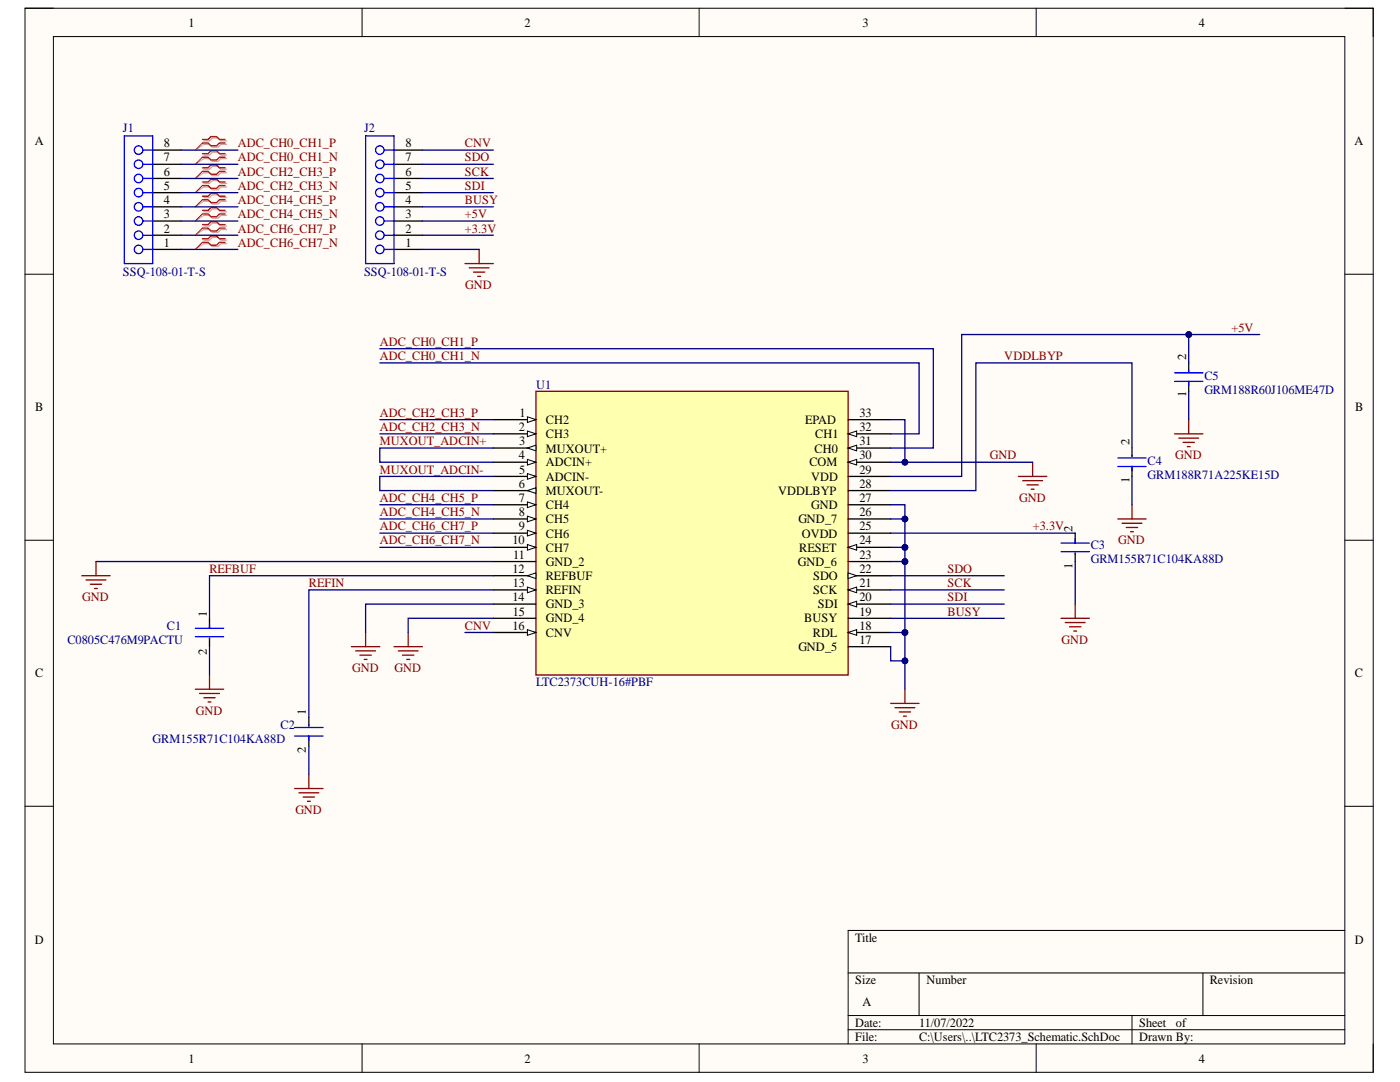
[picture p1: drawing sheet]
<svg xmlns="http://www.w3.org/2000/svg" width="279mm" height="216mm" viewBox="0 0 279 216" stroke-linecap="round" stroke-linejoin="round" font-family="sans-serif">
<path d="M5 1.6h269.1v212.4h-269.1z" fill-rule="evenodd" fill="#fffcf8"/>
<path d="M5 1.6h269.1v212.4h-269.1z" fill="none" stroke="#000" stroke-width=".2"/>
<path d="M10.7 7.3h257.7v201h-257.7z" fill-rule="evenodd" fill="#fffcf8"/>
<g fill="none" stroke="#000" stroke-width=".2">
<path d="M5 1.6h5.7M10.7 7.3h257.7v201h-257.7zM72.3 1.6v5.7M139.5 1.6v5.7M206.8 1.6v5.7M268.4 1.6h5.7v5.7M5 54.7h5.7M268.4 54.7h5.7M5 107.8h5.7M268.4 107.8h5.7M5 160.9h5.7M268.4 160.9h5.7"/>
<path d="M169.3 194.1h99.1M183.4 194.1v8.5M240.1 194.1v8.5M268.4 185.7h-99.1v22.6M72.3 208.3v5.7M139.5 208.3v5.7M169.3 202.6h99.1M169.3 205.5h99.1M206.8 208.3v5.7M225.9 202.6v5.7M274.1 208.3v5.7"/>
</g>
<g fill="none" stroke="#000" stroke-width=".26">
<path d="M30.5 38.4h5.6M30.5 32.8h5.6M30.5 35.6h5.6M30.5 29.9h5.6M78.6 38.4h5.7M78.6 32.8h5.7M78.6 35.6h5.7M78.6 29.9h5.7M30.5 49.8h5.6M30.5 44.1h5.6M30.5 46.9h5.6M30.5 41.3h5.6"/>
<path d="M78.6 49.8h5.7M78.6 44.1h5.7M78.6 46.9h5.7M78.6 41.3h5.7"/>
</g>
<g fill="none" stroke="#00f" stroke-width=".26">
<path d="M24.8 27.1h5.7v25.5h-5.7zM28.5 38.4h2M28.5 35.6h2M28.5 32.8h2M28.5 29.9h2M73 27.1h5.6v25.5h-5.6zM76.6 38.4h2M76.6 35.6h2M76.6 32.8h2M76.6 29.9h2M28.5 46.9h2M28.5 44.1h2"/>
<path d="M28.5 49.8h2M28.5 41.3h2M76.6 46.9h2M76.6 44.1h2M76.6 49.8h2M76.6 41.3h2"/>
<circle cx="27.6" cy="35.6" r=".85"/>
<circle cx="27.6" cy="32.8" r=".85"/>
<circle cx="27.6" cy="29.9" r=".85"/>
<circle cx="27.6" cy="38.4" r=".85"/>
<circle cx="75.8" cy="35.6" r=".85"/>
<circle cx="75.8" cy="32.8" r=".85"/>
<circle cx="75.8" cy="29.9" r=".85"/>
<circle cx="75.8" cy="38.4" r=".85"/>
<circle cx="27.6" cy="49.8" r=".85"/>
<circle cx="27.6" cy="46.9" r=".85"/>
<circle cx="27.6" cy="41.3" r=".85"/>
<circle cx="27.6" cy="44.1" r=".85"/>
<circle cx="75.8" cy="49.8" r=".85"/>
<circle cx="75.8" cy="46.9" r=".85"/>
<circle cx="75.8" cy="41.3" r=".85"/>
<circle cx="75.8" cy="44.1" r=".85"/>
</g>
<path d="M92.8 52.6h5.7M93.6 53.4h4M94.5 54.3h2.3M95.3 55.1h.6M95.6 49.8v2.8" fill="none" stroke="#800000" stroke-width=".26"/>
<g fill="none" stroke="#d0a19e" stroke-width=".26">
<path d="M40.7 28.1h1.1l.6-.6h1.1l.6 .6h1.1M40.7 28.8h1.1l.6 .6h1.1l.6-.6h1.1M40.7 30.9h1.1l.6-.5h1.1l.6 .5h1.1M40.7 31.6h1.1l.6 .6h1.1l.6-.6h1.1M40.7 33.8h1.1l.6-.6h1.1l.6 .6h1.1M40.7 34.5h1.1l.6 .5h1.1l.6-.5h1.1M40.7 36.6h1.1l.6-.6h1.1l.6 .6h1.1M40.7 37.3h1.1l.6 .6h1.1l.6-.6h1.1M40.7 39.4h1.1l.6-.5h1.1l.6 .5h1.1M40.7 40.1h1.1l.6 .6h1.1l.6-.6h1.1M40.7 42.3h1.1l.6-.6h1.1l.6 .6h1.1M40.7 43h1.1l.6 .5h1.1l.6-.5h1.1"/>
<path d="M40.7 45.1h1.1l.6-.6h1.1l.6 .6h1.1M40.7 45.8h1.1l.6 .6h1.1l.6-.6h1.1M40.7 47.9h1.1l.6-.5h1.1l.6 .5h1.1M40.7 48.6h1.1l.6 .6h1.1l.6-.6h1.1"/>
</g>
<path d="M40.7 28.8l-1.7 1.1M40.7 31.6l-1.7 1.2M40.7 34.5l-1.7 1.1M40.7 37.3l-1.7 1.1M40.7 40.1l-1.7 1.2M40.7 43l-1.7 1.1M40.7 45.8l-1.7 1.1M40.7 48.6l-1.7 1.2" fill="none" stroke="#d0a19e" stroke-width=".2"/>
<g fill="none" stroke="#f00" stroke-width=".26">
<path d="M40.4 27.8h1.1l.6-.5h1.1l.6 .5h1.1M40.4 28.5h1.1l.6 .6h1.1l.6-.6h1.1M40.4 30.7h1.1l.6-.6h1.1l.6 .6h1.1M40.4 31.4h1.1l.6 .5h1.1l.6-.5h1.1M40.4 33.5h1.1l.6-.6h1.1l.6 .6h1.1M40.4 34.2h1.1l.6 .6h1.1l.6-.6h1.1M40.4 36.3h1.1l.6-.6h1.1l.6 .6h1.1M40.4 37h1.1l.6 .6h1.1l.6-.6h1.1M40.4 39.1h1.1l.6-.5h1.1l.6 .5h1.1M40.4 39.9h1.1l.6 .5h1.1l.6-.5h1.1M40.4 42h1.1l.6-.6h1.1l.6 .6h1.1M40.4 42.7h1.1l.6 .6h1.1l.6-.6h1.1"/>
<path d="M40.4 44.8h1.1l.6-.6h1.1l.6 .6h1.1M40.4 45.5h1.1l.6 .6h1.1l.6-.6h1.1M40.4 47.6h1.1l.6-.5h1.1l.6 .5h1.1M40.4 48.4h1.1l.6 .5h1.1l.6-.5h1.1"/>
</g>
<path d="M40.4 28.5l-1.4 1.4M40.4 31.4l-1.4 1.4M40.4 34.2l-1.4 1.4M40.4 37l-1.4 1.4M40.4 39.9l-1.4 1.4M40.4 42.7l-1.4 1.4M40.4 45.5l-1.4 1.4M40.4 48.4l-1.4 1.4" fill="none" stroke="#f00" stroke-width=".2"/>
<path d="M107 78.1h62.3v56.6h-62.3z" fill-rule="evenodd" fill="#ffffb0"/>
<path d="M107 78.1h62.3v56.6h-62.3z" fill="none" stroke="#800000" stroke-width=".26"/>
<path d="M98.5 83.7h8.5" fill="none" stroke="#000" stroke-width=".26"/>
<path d="M105.3 83.2l1.7 .5-1.7 .6z" fill="#f8fcff"/>
<path d="M105.3 83.2l1.7 .5-1.7 .6z" fill="none" stroke="#000" stroke-width=".2"/>
<path d="M98.5 86.6h8.5M169.3 83.7h8.5" fill="none" stroke="#000" stroke-width=".26"/>
<path d="M105.3 86l1.7 .6-1.7 .5z" fill="#f8fcff"/>
<path d="M105.3 86l1.7 .6-1.7 .5z" fill="none" stroke="#000" stroke-width=".2"/>
<path d="M169.3 86.6h8.5" fill="none" stroke="#000" stroke-width=".26"/>
<path d="M169.3 86.6l1.7-.6v1.1z" fill="#f8fcff"/>
<path d="M169.3 86.6l1.7-.6v1.1z" fill="none" stroke="#000" stroke-width=".2"/>
<path d="M98.5 89.4h8.5" fill="none" stroke="#000" stroke-width=".26"/>
<path d="M105.3 89.4l1.7-.6v1.2z" fill="#f8fcff"/>
<path d="M105.3 89.4l1.7-.6v1.2z" fill="none" stroke="#000" stroke-width=".2"/>
<path d="M169.3 89.4h8.5" fill="none" stroke="#000" stroke-width=".26"/>
<path d="M169.3 89.4l1.7-.6v1.2z" fill="#f8fcff"/>
<path d="M169.3 89.4l1.7-.6v1.2z" fill="none" stroke="#000" stroke-width=".2"/>
<path d="M98.5 92.2h8.5" fill="none" stroke="#000" stroke-width=".26"/>
<path d="M105.3 91.7l1.7 .5-1.7 .6z" fill="#f8fcff"/>
<path d="M105.3 91.7l1.7 .5-1.7 .6z" fill="none" stroke="#000" stroke-width=".2"/>
<path d="M169.3 92.2h8.5" fill="none" stroke="#000" stroke-width=".26"/>
<path d="M169.3 92.2l1.7-.5v1.1z" fill="#f8fcff"/>
<path d="M169.3 92.2l1.7-.5v1.1z" fill="none" stroke="#000" stroke-width=".2"/>
<path d="M98.5 95.1h8.5" fill="none" stroke="#000" stroke-width=".26"/>
<path d="M105.3 94.5l1.7 .6-1.7 .5z" fill="#f8fcff"/>
<path d="M105.3 94.5l1.7 .6-1.7 .5z" fill="none" stroke="#000" stroke-width=".2"/>
<path d="M98.5 97.9h8.5M169.3 95.1h8.5" fill="none" stroke="#000" stroke-width=".26"/>
<path d="M105.3 97.9l1.7-.6v1.2z" fill="#f8fcff"/>
<path d="M105.3 97.9l1.7-.6v1.2z" fill="none" stroke="#000" stroke-width=".2"/>
<path d="M169.3 97.9h8.5M98.5 100.7h8.5" fill="none" stroke="#000" stroke-width=".26"/>
<path d="M105.3 100.2l1.7 .5-1.7 .6z" fill="#f8fcff"/>
<path d="M105.3 100.2l1.7 .5-1.7 .6z" fill="none" stroke="#000" stroke-width=".2"/>
<path d="M98.5 103.6h8.5M169.3 100.7h8.5" fill="none" stroke="#000" stroke-width=".26"/>
<path d="M105.3 103l1.7 .6-1.7 .5z" fill="#f8fcff"/>
<path d="M105.3 103l1.7 .6-1.7 .5z" fill="none" stroke="#000" stroke-width=".2"/>
<path d="M98.5 106.4h8.5M169.3 103.6h8.5" fill="none" stroke="#000" stroke-width=".26"/>
<path d="M105.3 105.8l1.7 .6-1.7 .6z" fill="#f8fcff"/>
<path d="M105.3 105.8l1.7 .6-1.7 .6z" fill="none" stroke="#000" stroke-width=".2"/>
<path d="M98.5 109.2h8.5M169.3 106.4h8.5" fill="none" stroke="#000" stroke-width=".26"/>
<path d="M105.3 108.7l1.7 .5-1.7 .6z" fill="#f8fcff"/>
<path d="M105.3 108.7l1.7 .5-1.7 .6z" fill="none" stroke="#000" stroke-width=".2"/>
<path d="M169.3 109.2h8.5" fill="none" stroke="#000" stroke-width=".26"/>
<path d="M169.3 109.2l1.7-.5v1.1z" fill="#f8fcff"/>
<path d="M169.3 109.2l1.7-.5v1.1z" fill="none" stroke="#000" stroke-width=".2"/>
<path d="M98.5 112h8.5M98.5 114.9h8.5M169.3 112h8.5" fill="none" stroke="#000" stroke-width=".26"/>
<path d="M105.3 114.9l1.7-.6v1.1z" fill="#f8fcff"/>
<path d="M105.3 114.9l1.7-.6v1.1z" fill="none" stroke="#000" stroke-width=".2"/>
<path d="M169.3 114.9h8.5" fill="none" stroke="#000" stroke-width=".26"/>
<path d="M169.3 114.3l1.7 .6-1.7 .5z" fill="#f8fcff"/>
<path d="M169.3 114.3l1.7 .6-1.7 .5z" fill="none" stroke="#000" stroke-width=".2"/>
<path d="M98.5 117.7h8.5" fill="none" stroke="#000" stroke-width=".26"/>
<path d="M105.3 117.1l1.7 .6-1.7 .6z" fill="#f8fcff"/>
<path d="M105.3 117.1l1.7 .6-1.7 .6z" fill="none" stroke="#000" stroke-width=".2"/>
<path d="M169.3 117.7h8.5" fill="none" stroke="#000" stroke-width=".26"/>
<path d="M169.3 117.7l1.7-.6v1.2z" fill="#f8fcff"/>
<path d="M169.3 117.7l1.7-.6v1.2z" fill="none" stroke="#000" stroke-width=".2"/>
<path d="M98.5 120.5h8.5M169.3 120.5h8.5" fill="none" stroke="#000" stroke-width=".26"/>
<path d="M169.3 120.5l1.7-.5v1.1z" fill="#f8fcff"/>
<path d="M169.3 120.5l1.7-.5v1.1z" fill="none" stroke="#000" stroke-width=".2"/>
<path d="M98.5 123.4h8.5M98.5 126.2h8.5M169.3 123.4h8.5" fill="none" stroke="#000" stroke-width=".26"/>
<path d="M105.3 125.6l1.7 .6-1.7 .6z" fill="#f8fcff"/>
<path d="M105.3 125.6l1.7 .6-1.7 .6z" fill="none" stroke="#000" stroke-width=".2"/>
<path d="M169.3 126.2h8.5" fill="none" stroke="#000" stroke-width=".26"/>
<path d="M169.3 126.2l1.7-.6v1.2z" fill="#f8fcff"/>
<path d="M169.3 126.2l1.7-.6v1.2z" fill="none" stroke="#000" stroke-width=".2"/>
<path d="M237.2 72.4v1.7M237.2 76.1v2M225.9 89.4v1.7M225.9 93.1v2M214.6 106.4v2M214.6 110.3v1.7M41.8 123.4v2M41.8 127.3v1.7M169.3 129h8.5M61.6 143.2v1.7M61.6 146.9v1.9" fill="none" stroke="#000" stroke-width=".26"/>
<g fill="none" stroke="#800000" stroke-width=".26">
<path d="M203.2 95.1h5.7M204.1 95.9h4M205 96.8h2.2M205.8 97.6h.6M206.1 92.2v2.9M234.4 86.6h5.7M235.3 87.4h3.9M236.1 88.3h2.3M237 89.1h.5M237.2 83.7v2.9M16.3 114.9h5.7M17.2 115.7h3.9"/>
<path d="M18 116.6h2.3M18.9 117.4h.5M19.2 112v2.9M223.1 103.6h5.6M223.9 104.4h4M224.8 105.3h2.2M225.6 106.1h.6M225.9 100.7v2.9M39 137.5h5.6M39.8 138.4h4M40.7 139.2h2.2M41.8 134.7v2.8"/>
<path d="M70.1 129h5.7M71 129.9h3.9M71.8 130.7h2.3M72.7 131.6h.6M73 126.2v2.8M78.6 129h5.7M79.5 129.9h3.9M80.3 130.7h2.3M81.2 131.6h.5M81.5 126.2v2.8M180.6 137.5v2.9M211.7 123.4h5.7"/>
<path d="M212.6 124.2h4M213.4 125.1h2.3M214.3 125.9h.6M214.6 120.5v2.9M41.5 140.1h.6M58.8 157.3h5.7M59.7 158.2h3.9M60.5 159h2.3M61.4 159.9h.5M61.6 154.5v2.8M177.8 140.4h5.6M178.6 141.2h4"/>
<path d="M179.5 142.1h2.2M180.3 142.9h.6"/>
</g>
<g fill="none" stroke="#00f" stroke-width=".26">
<path d="M234.4 76.1h5.7M234.4 74.4h5.7M237.2 73.8v.3M237.2 76.1v.8M223.1 93.1h5.6M223.1 91.4h5.6M225.9 90.8v.3M225.9 93.1v.8M211.7 108.4h5.7M211.7 110.1h5.7M214.6 107.5v.9M214.6 110.3v.3"/>
<path d="M39 125.4h5.6M39 127.1h5.6M41.8 124.5v.9M41.8 127.3v.3M58.8 146.9h5.7M58.8 145.2h5.7M61.6 144.6v.3M61.6 146.9v.8"/>
</g>
<g fill="none" stroke="#000080" stroke-width=".26">
<path d="M36.1 29.9h11.4M36.1 32.8h11.4M36.1 38.4h11.4M36.1 35.6h11.4M84.3 29.9h14.2M84.3 32.8h14.2M84.3 38.4h14.2M84.3 35.6h14.2M36.1 49.8h11.4M36.1 46.9h11.4M36.1 44.1h11.4M36.1 41.3h11.4"/>
<path d="M84.3 49.8h11.3M84.3 46.9h14.2M84.3 44.1h14.2M84.3 41.3h14.2M75.8 83.7h22.7M75.8 86.6h22.7M98.5 89.4h-22.7v2.8h22.7M98.5 95.1h-22.7v2.8h22.7M19.2 112h79.3M75.8 100.7h22.7M75.8 103.6h22.7M75.8 106.4h22.7"/>
<path d="M75.8 109.2h22.7M98.5 114.9h-56.7v8.5M98.5 117.7h-36.9v25.5M41.8 129v5.7M92.8 126.2h5.7M98.5 120.5h-25.5v5.7M98.5 123.4h-17v2.8M177.8 126.2h2.8v5.7M61.6 148.8v5.7"/>
</g>
<circle cx="180.6" cy="126.2" r=".57" fill="#000080"/>
<circle cx="180.6" cy="126.2" r=".57" fill="none" stroke="#000080" stroke-width=".2"/>
<circle cx="180.6" cy="131.9" r=".57" fill="#000080"/>
<circle cx="180.6" cy="131.9" r=".57" fill="none" stroke="#000080" stroke-width=".2"/>
<path d="M177.8 112h2.8v14.2M177.8 114.9h22.6M177.8 117.7h22.6M177.8 120.5h22.6M177.8 123.4h22.6" fill="none" stroke="#000080" stroke-width=".26"/>
<circle cx="180.6" cy="112" r=".57" fill="#000080"/>
<circle cx="180.6" cy="112" r=".57" fill="none" stroke="#000080" stroke-width=".2"/>
<circle cx="180.6" cy="126.2" r=".57" fill="#000080"/>
<circle cx="180.6" cy="126.2" r=".57" fill="none" stroke="#000080" stroke-width=".2"/>
<path d="M177.8 109.2h2.8v2.8" fill="none" stroke="#000080" stroke-width=".26"/>
<circle cx="180.6" cy="109.2" r=".57" fill="#000080"/>
<circle cx="180.6" cy="109.2" r=".57" fill="none" stroke="#000080" stroke-width=".2"/>
<circle cx="180.6" cy="112" r=".57" fill="#000080"/>
<circle cx="180.6" cy="112" r=".57" fill="none" stroke="#000080" stroke-width=".2"/>
<path d="M177.8 103.6h2.8v5.6" fill="none" stroke="#000080" stroke-width=".26"/>
<circle cx="180.6" cy="103.6" r=".57" fill="#000080"/>
<circle cx="180.6" cy="103.6" r=".57" fill="none" stroke="#000080" stroke-width=".2"/>
<circle cx="180.6" cy="109.2" r=".57" fill="#000080"/>
<circle cx="180.6" cy="109.2" r=".57" fill="none" stroke="#000080" stroke-width=".2"/>
<path d="M177.8 100.7h2.8v2.9" fill="none" stroke="#000080" stroke-width=".26"/>
<circle cx="180.6" cy="103.6" r=".57" fill="#000080"/>
<circle cx="180.6" cy="103.6" r=".57" fill="none" stroke="#000080" stroke-width=".2"/>
<path d="M75.8 69.6h110.5v19.8h-8.5M75.8 72.4h107.6v14.2h-5.6M237.2 78.1v5.6M225.9 89.4v-17h-31.1v25.5h-17M177.8 129v2.9h2.8v5.6" fill="none" stroke="#000080" stroke-width=".26"/>
<circle cx="180.6" cy="131.9" r=".57" fill="#000080"/>
<circle cx="180.6" cy="131.9" r=".57" fill="none" stroke="#000080" stroke-width=".2"/>
<path d="M237.2 66.7h14.2" fill="none" stroke="#000080" stroke-width=".26"/>
<circle cx="237.2" cy="66.8" r=".56" fill="#000080"/>
<circle cx="237.2" cy="66.8" r=".56" fill="none" stroke="#000080" stroke-width=".2"/>
<path d="M177.8 83.7h2.8v8.5h-2.8M225.9 95.1v5.6M177.8 106.4h36.8M214.6 112v8.5" fill="none" stroke="#000080" stroke-width=".26"/>
<circle cx="180.6" cy="92.2" r=".57" fill="#000080"/>
<circle cx="180.6" cy="92.2" r=".57" fill="none" stroke="#000080" stroke-width=".2"/>
<path d="M180.6 92.2h25.5" fill="none" stroke="#000080" stroke-width=".26"/>
<circle cx="180.6" cy="92.2" r=".57" fill="#000080"/>
<circle cx="180.6" cy="92.2" r=".57" fill="none" stroke="#000080" stroke-width=".2"/>
<path d="M237.2 72.4v-5.7h-45.3v28.4h-14.1" fill="none" stroke="#000080" stroke-width=".26"/>
<circle cx="237.2" cy="66.8" r=".56" fill="#000080"/>
<circle cx="237.2" cy="66.8" r=".56" fill="none" stroke="#000080" stroke-width=".2"/>
<g font-size="2.5">
<text x="37.6" y="5.3">1</text>
<text x="104.7" y="5.3">2</text>
<text x="172.1" y="5.3">3</text>
<text x="239.3" y="5.3">4</text>
<text x="6.9" y="29">A</text>
<text x="32.7" y="29.4">8</text>
<text x="80.9" y="29.4">8</text>
<text x="270.3" y="29">A</text>
<text x="32.7" y="32.2">7</text>
<text x="32.7" y="35.1">6</text>
<text x="80.9" y="32.2">7</text>
<text x="80.9" y="35.1">6</text>
<text x="32.7" y="37.9">5</text>
<text x="32.7" y="40.8">4</text>
<text x="80.9" y="37.9">5</text>
<text x="80.9" y="40.8">4</text>
<text x="32.7" y="43.5">3</text>
<text x="32.7" y="46.4">2</text>
<text x="80.9" y="43.5">3</text>
<text x="80.9" y="46.4">2</text>
<text x="32.7" y="49.2">1</text>
<text x="80.9" y="49.2">1</text>
<text x="236.7" y="71.9" transform="rotate(-90 236.7 71.9)">2</text>
<text x="7" y="82.1">B</text>
<text x="103.7" y="83.2">1</text>
<text x="171.5" y="83.2">33</text>
<text x="236.7" y="79.3" transform="rotate(-90 236.7 79.3)">1</text>
<text x="270.5" y="82.1">B</text>
<text x="103.5" y="86">2</text>
<text x="103.6" y="88.9">3</text>
<text x="108.9" y="84.6">CH2</text>
<text x="108.9" y="87.4">CH3</text>
<text x="160.7" y="84.6">EPAD</text>
<text x="162.7" y="87.4">CH1</text>
<text x="171.5" y="86">32</text>
<text x="171.5" y="88.9">31</text>
<text x="225.4" y="88.9" transform="rotate(-90 225.4 88.9)">2</text>
<text x="103.5" y="91.6">4</text>
<text x="103.6" y="94.5">5</text>
<text x="108.9" y="90.3">MUXOUT+</text>
<text x="108.9" y="93.1">ADCIN+</text>
<text x="108.9" y="96">ADCIN-</text>
<text x="161.5" y="93.1">COM</text>
<text x="161.9" y="96">VDD</text>
<text x="162.5" y="90.3">CH0</text>
<text x="171.5" y="91.6">30</text>
<text x="171.5" y="94.5">29</text>
<text x="103.5" y="97.3">6</text>
<text x="103.5" y="100.2">7</text>
<text x="108.9" y="98.7">MUXOUT-</text>
<text x="108.9" y="101.6">CH4</text>
<text x="155.3" y="98.7">VDDLBYP</text>
<text x="161.9" y="101.6">GND</text>
<text x="171.5" y="97.3">28</text>
<text x="171.5" y="100.2">27</text>
<text x="225.4" y="96.3" transform="rotate(-90 225.4 96.3)">1</text>
<text x="103.5" y="103">8</text>
<text x="103.5" y="105.8">9</text>
<text x="108.9" y="104.4">CH5</text>
<text x="108.9" y="107.3">CH6</text>
<text x="159.3" y="104.4">GND_7</text>
<text x="160" y="107.3">OVDD</text>
<text x="171.5" y="103">26</text>
<text x="171.5" y="105.8">25</text>
<text x="214.1" y="106.1" transform="rotate(-90 214.1 106.1)">2</text>
<text x="102.2" y="108.6">10</text>
<text x="102.4" y="111.5">11</text>
<text x="108.9" y="110.1">CH7</text>
<text x="108.9" y="112.9">GND_2</text>
<text x="159.2" y="112.9">GND_6</text>
<text x="159.5" y="110.1">RESET</text>
<text x="171.5" y="108.6">24</text>
<text x="171.5" y="111.5">23</text>
<text x="214.1" y="113.5" transform="rotate(-90 214.1 113.5)">1</text>
<text x="102.2" y="114.3">12</text>
<text x="102.2" y="120">14</text>
<text x="102.3" y="117.2">13</text>
<text x="108.9" y="115.7">REFBUF</text>
<text x="108.9" y="118.5">REFIN</text>
<text x="162.3" y="115.7">SDO</text>
<text x="162.3" y="118.5">SCK</text>
<text x="171.5" y="114.3">22</text>
<text x="171.5" y="117.2">21</text>
<text x="171.5" y="120">20</text>
<text x="41.3" y="123.1" transform="rotate(-90 41.3 123.1)">1</text>
<text x="102.2" y="125.6">16</text>
<text x="102.3" y="122.8">15</text>
<text x="108.9" y="121.4">GND_3</text>
<text x="108.9" y="124.2">GND_4</text>
<text x="160.5" y="124.2">BUSY</text>
<text x="163.2" y="121.4">SDI</text>
<text x="171.5" y="122.8">19</text>
<text x="171.5" y="125.6">18</text>
<text x="41.3" y="130.8" transform="rotate(-90 41.3 130.8)">2</text>
<text x="108.9" y="127.1">CNV</text>
<text x="159.3" y="129.9">GND_5</text>
<text x="162.2" y="127.1">RDL</text>
<text x="171.5" y="128.5">17</text>
<text x="7" y="135.2">C</text>
<text x="270.4" y="135.2">C</text>
<text x="61.1" y="142.6" transform="rotate(-90 61.1 142.6)">1</text>
<text x="61.1" y="150.3" transform="rotate(-90 61.1 150.3)">2</text>
<text x="6.9" y="188.3">D</text>
<text x="170.7" y="187.9">Title</text>
<text x="270.4" y="188.3">D</text>
<text x="170.7" y="196.4">Size</text>
<text x="184.9" y="196.4">Number</text>
<text x="241.5" y="196.4">Revision</text>
<text x="172.1" y="200.7">A</text>
<text x="170.7" y="204.9">Date:</text>
<text x="170.7" y="207.7">File:</text>
<text x="183.4" y="204.9">11/07/2022</text>
<text x="183.4" y="207.7">C:\Users\..\LTC2373_Schematic.SchDoc</text>
<text x="227.3" y="204.9">Sheet</text>
<text x="227.3" y="207.7">Drawn By:</text>
<text x="234.7" y="204.9">of</text>
<text x="37.6" y="212">1</text>
<text x="104.7" y="212">2</text>
<text x="172.1" y="212">3</text>
<text x="239.3" y="212">4</text>
</g>
<g font-size="2.5" fill="#000080">
<text x="24.5" y="26.3">J1</text>
<text x="72.6" y="26.3">J2</text>
<text x="24.5" y="55.1">SSQ-108-01-T-S</text>
<text x="72.6" y="55.1">SSQ-108-01-T-S</text>
<text x="107" y="77.5">U1</text>
<text x="240.4" y="75.8">C5</text>
<text x="240.4" y="78.6">GRM188R60J106ME47D</text>
<text x="229" y="92.8">C4</text>
<text x="229" y="95.6">GRM188R71A225KE15D</text>
<text x="217.7" y="109.5">C3</text>
<text x="217.7" y="112.4">GRM155R71C104KA88D</text>
<text x="33.3" y="125.6">C1</text>
<text x="13.4" y="128.5">C0805C476M9PACTU</text>
<text x="107" y="137">LTC2373CUH-16#PBF</text>
<text x="30.4" y="148.3">GRM155R71C104KA88D</text>
<text x="56" y="145.5">C2</text>
</g>
<g font-size="2.5" fill="#800000">
<text x="47.4" y="29.4">ADC_CH0_CH1_P</text>
<text x="92.8" y="29.4">CNV</text>
<text x="47.4" y="32.2">ADC_CH0_CH1_N</text>
<text x="47.4" y="35.1">ADC_CH2_CH3_P</text>
<text x="92.8" y="32.2">SDO</text>
<text x="92.8" y="35.1">SCK</text>
<text x="47.4" y="37.9">ADC_CH2_CH3_N</text>
<text x="47.4" y="40.8">ADC_CH4_CH5_P</text>
<text x="92.8" y="37.9">SDI</text>
<text x="92.8" y="40.8">BUSY</text>
<text x="47.4" y="43.5">ADC_CH4_CH5_N</text>
<text x="47.4" y="46.4">ADC_CH6_CH7_P</text>
<text x="92.8" y="43.5">+5V</text>
<text x="92.8" y="46.4">+3.3V</text>
<text x="47.4" y="49.2">ADC_CH6_CH7_N</text>
<text x="92.9" y="57.7">GND</text>
<text x="75.8" y="69">ADC_CH0_CH1_P</text>
<text x="75.8" y="71.9">ADC_CH0_CH1_N</text>
<text x="200.4" y="71.9">VDDLBYP</text>
<text x="245.8" y="66.2">+5V</text>
<text x="75.8" y="83.2">ADC_CH2_CH3_P</text>
<text x="75.8" y="86">ADC_CH2_CH3_N</text>
<text x="75.8" y="88.9">MUXOUT_ADCIN+</text>
<text x="75.8" y="94.5">MUXOUT_ADCIN-</text>
<text x="197.6" y="91.6">GND</text>
<text x="234.5" y="91.6">GND</text>
<text x="75.8" y="100.2">ADC_CH4_CH5_P</text>
<text x="203.4" y="100.2">GND</text>
<text x="75.8" y="103">ADC_CH4_CH5_N</text>
<text x="75.8" y="105.8">ADC_CH6_CH7_P</text>
<text x="206.1" y="105.8">+3.3V</text>
<text x="75.8" y="108.6">ADC_CH6_CH7_N</text>
<text x="223.2" y="108.6">GND</text>
<text x="16.4" y="120">GND</text>
<text x="41.8" y="114.3">REFBUF</text>
<text x="61.7" y="117.2">REFIN</text>
<text x="189.1" y="114.3">SDO</text>
<text x="189.1" y="117.2">SCK</text>
<text x="189.1" y="120">SDI</text>
<text x="92.8" y="125.6">CNV</text>
<text x="189.1" y="122.8">BUSY</text>
<text x="211.9" y="128.5">GND</text>
<text x="70.3" y="134.2">GND</text>
<text x="78.7" y="134.2">GND</text>
<text x="39.1" y="142.6">GND</text>
<text x="177.9" y="145.5">GND</text>
<text x="58.9" y="162.5">GND</text>
</g>
</svg>
